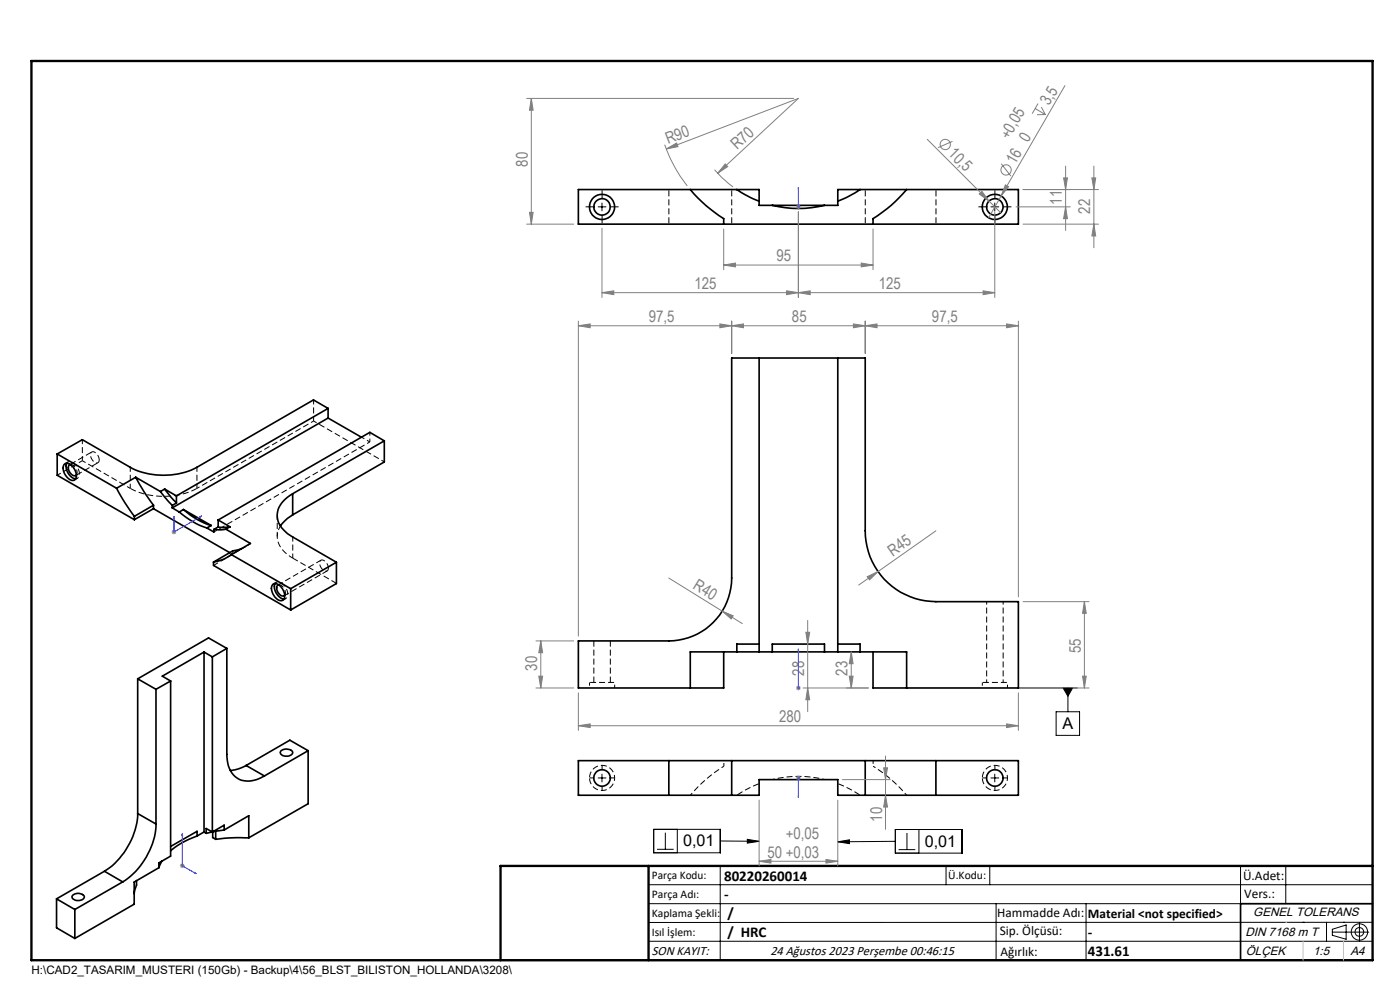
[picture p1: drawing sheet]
<svg xmlns="http://www.w3.org/2000/svg" width="297mm" height="210mm" viewBox="0 0 297 210" stroke-linecap="round" stroke-linejoin="round" font-family="sans-serif">
<path d="M125.1 144.8h5.3M208.4 144.8h5.3M125.1 165a2.67 2.67 0 0 0 3.8 2.4 2.67 2.67 0 0 0 .4-4.5 2.67 2.67 0 0 0-4.2 1.7v.4M161.1 166.2l-2.5 1.1-2.3 1.4M182.5 168.7l-2.3-1.4-2.5-1.1M208.4 165a2.67 2.67 0 0 0 3.9 2.4 2.67 2.67 0 0 0 .4-4.5 2.67 2.67 0 0 0-4.3 1.7v.4" fill="none" stroke="#000" stroke-width=".21" stroke-dasharray="1.3 .6" stroke-dashoffset="-.1" stroke-linecap="butt"/>
<g fill="none" stroke="#000" stroke-width=".21" stroke-dasharray="1.3 .6" stroke-dashoffset=".6" stroke-linecap="butt">
<path d="M14.2 98.2a1.04 1.04 0 0 1 1.7 .3 2.35 2.35 0 0 1 .6 2.9l-.4 .1M66.5 89.3l-24.7 14.3M76.7 92.7l1.8 1M78.5 93.7v-2M45.4 112.8l33.1-19.1M58.4 123.8a1.04 1.04 0 0 1 1.7 .2 2.35 2.35 0 0 1 .6 2.9l-.4 .2M209.3 127.6v17.2M125.1 144.8v1.1M130.4 145.9v-1.1M208.4 144.8v1.1M212.8 144.8v-17.2M213.7 145.9v-1.1"/>
<path d="M153.6 162.5v-1.2M185.2 161.3v1.2"/>
</g>
<path d="M41.8 103.6a15.6 15.6 0 0 1-14.2 0M62.1 118.4l9.3 5.4M126 135.9v8.9M129.5 144.8v-8.9" fill="none" stroke="#000" stroke-width=".21" stroke-dasharray="1.3 .6" stroke-linecap="butt"/>
<g fill="none" stroke="#000" stroke-width=".35">
<path d="M122.7 40.2h38.3v3.4h16.7v-3.4h38.3v7.3h-93.3zM146.4 40.2a29.5 29.5 0 0 0 7.1 6.2v1.1M156.3 40.2l2.9 1.7 1.8 .8M163.8 43.6a23.2 23.2 0 0 0 11.1 0M182.5 40.2l-2.9 1.7-1.9 .8M192.3 40.2a28.8 28.8 0 0 1-7.1 6.2v1.1M161 75.9v62.4M177.7 75.9v62.4M12.1 96.3v4.5l16.4 9.4M12.1 96.3l12.6 7.3M13.6 98.6a1.1 1.1 0 0 1 1.7 .2 2.33 2.33 0 0 1 .6 3 1.73 1.73 0 0 1-2.2-1.3l-.3-.9zM14.1 98.3a2.66 2.66 0 0 0 2 3.3"/>
<path d="M14.9 98.6a1.14 1.14 0 0 0 .1 1.8l.6 .5h.3l.3-.2M69.6 86.6l-3.1-1.8-24.7 14.3a15.6 15.6 0 0 1-14.2 0l-10.1-5.8-5.4 3M69.6 88.7l-33.1 19M69.6 88.7l7.1 4M69.6 86.6l-32.2 18.6M69.6 86.6v2.1M81.5 93.5l-3-1.8-32.2 18.6M81.5 93.5l-19.4 11.2M81.5 93.5v4.5l-19.4 11.2M24.7 103.6l1.8 3 2 2.9M28.5 109.5v.7M28.8 101.2a38.4 38.4 0 0 0 3.8 6"/>
<path d="M28.8 101.2l5.2 3.1M28.8 101.2l-4.1 2.4M32.6 107.2v.7M32.6 107.9l16.1 9.3M32.6 107.2l-4.1 2.3M32.6 107.9l-4.1 2.3M34 104.3l2.5 2.9M34.9 103.7l2.5 3M34.9 103.7l2.5 1.5M34.9 103.7l-.9 .6M36.5 107.2v.5M36.5 107.7l1.5 .9"/>
<path d="M37.4 106.7l-.9 .5M37.4 105.2v1.5M38 108.6a17.1 17.1 0 0 0 5.9 3.4M38.9 108.1a15.5 15.5 0 0 0 5.9 3.4M38.9 108.1l-.9 .5M38.9 108.1l5.9 3.4M43.9 112l1.5 .8v-.5M44.8 111.5l-.9 .5M45.3 119.2v.7l16.4 9.5M46.3 110.3l2.5 1.5M46.3 111.8l-.9 .5M46.3 110.3v1.5"/>
<path d="M47.9 112.2l-.9 .2-1.6-.1M47.9 112.2l5.2 3.1-4 2.3M48.8 111.8l-1.2 .1-1.3-.1M48.8 111.8l-.9 .4M49.1 117.6a8.2 8.2 0 0 1-3.8 1.6M49.1 117.6l12.6 7.3M51.2 116.4l-1.8 .5-4.1 2.3M62.1 104.7a5.2 5.2 0 0 0-3.1 5.9 6.8 6.8 0 0 0 3.1 3.3l9.3 5.4M62.1 109.2l-1.1 .8-1.5 1.6M62.1 104.7v4.5M71.4 119.3l-9.7 5.6M71.4 119.3v4.5l-9.7 5.6"/>
<path d="M43.3 138.3l1.7 1M43.3 138.3l-8.9 5.1 1.8 1.1M43.3 138.3v38.2M45 139.3v37.2M48.1 137.5v22.5a5.4 5.4 0 0 0 3 5.5 6 6 0 0 0 5-.9M48.1 137.5l-3.9-2.2-15 8.7M48.1 137.5l-3.1 1.8M57.9 123.9a1.72 1.72 0 0 1 2.2 1.3 1.65 1.65 0 0 1-.2 2.2 2.5 2.5 0 0 1-2.3-2.6zM58.3 123.8a2.63 2.63 0 0 0 2 3.3M59.1 124.1a1.14 1.14 0 0 0 .1 1.8l.6 .5h.3l.3-.1M61.7 124.9v4.5M153.5 138.3v7.6h-7.1"/>
<path d="M156.3 138.3h4.7M156.3 138.3h-9.9v7.6M161 136.6h-4.7v1.7M161 138.3h2.8M163.8 138.3h11.1M163.8 138.3v-1.7h11.1v1.7M174.9 138.3h2.8M177.7 138.3h4.8M177.7 136.6h4.8v1.7M182.5 138.3h9.8v7.6M185.2 138.3v7.6h7.1M29.2 144l3.9 2.2"/>
<path d="M29.2 144v28.6M33.1 146.2v28.6M36.2 144.5v37.1l-2.5 1.4v1.1M36.2 144.5l-3.1 1.7M59.7 159.2a1.82 1.82 0 0 1 2.4 .4 1.5 1.5 0 0 1-2.5 .4l-.2-.3zM65.4 159.2l-9.3 5.4M65.4 159.2v11.3l-12.6 7.2M65.4 159.2l-3.9-2.2-9.3 5.4M146.4 145.9h-23.7v-9.9h19.2a13.4 13.4 0 0 0 13.3-13.4v-46.7h28.4v36.7a15 15 0 0 0 14.9 15h17.5v18.3h-23.7M29.2 172.6a15.8 15.8 0 0 1-7 12.2M29.2 172.6l3.9 2.2M33.1 174.8a15.5 15.5 0 0 1-7.1 12.3"/>
<path d="M41.8 177.3a17.3 17.3 0 0 0-5.6 3.2M41.8 177.3v-1l-5.6 3.3M43.3 176.5l-1.5 .8M43.3 176.5l.4 .3M45 176.5l-1.3 .3M45 176.5l-1.3-.8v1.1M45.8 176.3v1.7M47.6 176.1l-2.5 .4v1.2l.7 .3M47.6 176.1l5.2-3.1v4.7M47.6 176.1v-1.1l-2.6 1.5M52.2 162.4l-1.8 .8-1.5 .2M52.2 162.4l3.9 2.2"/>
<path d="M52.8 177.7a38.8 38.8 0 0 0-7 .3M141.9 168.7h13.3M141.9 161.4h13.3M141.9 161.4h-19.2v7.3h19.2M141.9 161.4v7.3M155.2 168.7h5.8v-3.3h16.7v3.3h5.9M155.2 161.4v7.3M155.2 161.4h28.4M183.6 168.7h14.9M183.6 161.4h14.9M183.6 161.4v7.3M198.5 161.4h17.5v7.3h-17.5"/>
<path d="M198.5 161.4v7.3M12 190.7l3.9 2.2M12 190.7v6.1l3.9 2.3M15.4 190a1.66 1.66 0 0 1 2.5 .2 1.5 1.5 0 0 1-2.5 .4l-.1-.3zM15.9 192.9v6.2M22.2 184.8l3.8 2.3M22.2 184.8l-10.2 5.9M26 187.1l-10.1 5.8M29 186.8v.9l-.5 1.9M33.7 184.1l-5.2 3v4.7l-12.6 7.3M34.3 182.7l-.6 1.4M291.2 191.7h-28v12"/>
<path d="M106.2 203.7h185"/>
<circle cx="127.7" cy="43.9" r="1.75"/>
<circle cx="127.7" cy="43.9" r="2.66"/>
<circle cx="211" cy="43.9" r="1.75"/>
<circle cx="211" cy="43.9" r="2.66"/>
<circle cx="127.7" cy="165" r="1.75"/>
<circle cx="211.1" cy="165" r="1.75"/>
</g>
<path d="M141.9 47.5v-7.3M155.2 40.2v7.3M183.6 47.5v-7.3M198.6 40.2v7.3M19.5 95.9l-4.7 2.7M16.1 100.9l4.7-2.8" fill="none" stroke="#000" stroke-width=".21" stroke-dasharray="1.3 .6" stroke-dashoffset="-.2" stroke-linecap="butt"/>
<path d="M174.9 165.3a23.3 23.3 0 0 0-11 0" fill="none" stroke="#000" stroke-width=".21" stroke-dasharray="1.3 .6" stroke-dashoffset=".8" stroke-linecap="butt"/>
<path d="M153.6 162.5a30 30 0 0 0-7.1 6.2M192.3 168.7a30 30 0 0 0-7.1-6.2" fill="none" stroke="#000" stroke-width=".21" stroke-dasharray="1.3 .6" stroke-dashoffset=".7" stroke-linecap="butt"/>
<path d="M16.2 100.7a1.69 1.69 0 0 0-1.2-2.2M68.1 118.8l-9.1 5.3M60.3 126.4l9.1-5.3M60.4 126.2a1.69 1.69 0 0 0-1.3-2.2" fill="none" stroke="#000" stroke-width=".21" stroke-dasharray="1.3 .6" stroke-dashoffset=".1" stroke-linecap="butt"/>
<path d="M21.1 97.5a1.58 1.58 0 0 0-1.7-1.6 1.56 1.56 0 0 0 1.3 2.3l.3-.3 .1-.4M48.2 118.2l4-2.3M49.4 117.6l-4.1 2.3M69.7 120.5a1.58 1.58 0 0 0-1.6-1.7 1.56 1.56 0 0 0 1.2 2.3l.3-.2 .1-.4" fill="none" stroke="#000" stroke-width=".21" stroke-dasharray="1.3 .6" stroke-dashoffset=".2" stroke-linecap="butt"/>
<path d="M66.5 89.3l15.1 8.7M27.6 103.6l-10.1-5.9M53.1 115.3l-1.9 1.1" fill="none" stroke="#000" stroke-width=".21" stroke-dasharray="1.3 .6" stroke-dashoffset=".5" stroke-linecap="butt"/>
<path d="M14.4 98l-.6 .3M17.5 97.7l-5.3 3.1M15.8 101.8l.6-.4M49.4 117.6v-.7M49.4 117.6l-.6-.4M58.6 123.5l-.6 .4M60 127.3l.6-.3" fill="none" stroke="#000" stroke-width=".21" stroke-dasharray="1.3 .6" stroke-dashoffset=".4" stroke-linecap="butt"/>
<path d="M17.5 97.7v-4.5M41.8 99.1v4.5M66.5 84.8v4.5M27.6 103.6v-4.5M58.8 109.3v4.5M62.1 113.9v4.5M62.1 118.4a5.1 5.1 0 0 1-3.1-5.8l.5-1" fill="none" stroke="#000" stroke-width=".21" stroke-dasharray="1.3 .6" stroke-dashoffset=".3" stroke-linecap="butt"/>
<g fill="none" stroke="#808080" stroke-width=".21">
<path d="M225.9 18.2l-13.5 23.4M111.7 20.9h56.7M112.7 20.9l.4 2.5h-.8zM112.7 20.9v26.6M141 30.7a30.5 30.5 0 0 0 4.8 8.7M141.4 31.6l2.1-1.3 .3 .8zM141.4 31.6l28-10.7-17.1 15.9M151.6 36l1.9 2 2 1.6M153.8 34.8l.6 .5-2.1 1.5zM196.7 29.6l15.6 15.5M202.1 30l-3.1 1.3M212.4 34.7l2.1 2.7"/>
<path d="M213.3 39.2l.7 .4-1.6 2zM219.6 23l2.2 1.3M220.2 22l-1.2 2.1M220.9 22.7l.9 1.6M221.8 24.3h-1.8M225.6 37.7h.8l-.3 2.5zM226.1 35.2v13.7M231.6 37.7h.8l-.3 2.5zM232.1 35.2v17.4M111.7 47.5h10M112.3 45h.8l-.4 2.5zM127.7 48.4v14.7"/>
<path d="M153.5 56.2l2.5-.4v.8zM153.5 48.6v8.6M153.5 56.2h31.7M168.9 43.9h1M169 43.5l.7 .7M169.4 43.4v1M169.4 44.9v18.2M169.7 43.5l-.7 .7M182.7 55.8l2.5 .4-2.5 .4zM185.2 48.6v8.6M207.8 41.2l.5-.6 1.5 2zM211 44.9v18.2"/>
<path d="M212.4 41.6l-2.7 4.6M215.5 43.9h11.5M217 47.5h16M226.1 43.9l.3 2.5h-.8zM232.1 47.5l.3 2.6h-.8zM233 40.2h-16M122.7 69.1l2.5-.4v.8zM122.7 69.1h93.3M122.7 68.1v66.8M127.7 62.1l2.5-.4v.8zM152.7 68.7l2.5 .4-2.5 .4zM155.2 69.1l2.5-.4v.8z"/>
<path d="M155.2 68.1v6.9M166.9 61.7l2.5 .4-2.5 .4zM169.4 62.1l2.5-.4v.8zM181 68.7l2.6 .4-2.6 .4zM183.6 69.1l2.5-.4v.8zM183.6 68.1v6.9M208.6 61.7l2.4 .4-2.4 .4zM211 62.1h-83.3M213.5 68.7l2.5 .4-2.5 .4zM216 68.1v58.5M36.4 112.8h1M36.5 112.5l.8 .7"/>
<path d="M36.9 112.4v.9M37.3 112.5l-.8 .7M198.5 112.6l-12.2 8.6M113.7 136h8M114.7 136l.4 2.5h-.8zM114.7 136v9.9M141.9 122.6l11.3 7M153.2 129.6l2.3 1-.4 .7zM153.2 129.6l4.3 2.7M171 134.1h.8l-.5 2.5zM171.3 131.6v19.3M180.6 138.3l.4 2.5h-.8z"/>
<path d="M180.6 138.3v7.6M184 122.3l2.3-1.1-1.8 1.8zM186.3 121.2l-4.1 2.9M217 127.6h14M230 127.6l.4 2.5h-.7zM230 127.6v18.3M113.7 145.9h8M114.3 143.4h.8l-.4 2.5zM122.7 153.9l2.5-.3v.7zM122.7 147v7.9M122.7 153.9h93.3M168.9 145.9h1"/>
<path d="M169 145.6l.7 .7M169.4 145.4v1M169.7 145.6l-.7 .7M170.4 145.9h13.8M171.3 145.9l.5 2.5h-.8zM180.2 143.4h.8l-.4 2.5zM213.5 153.6l2.5 .3-2.5 .4zM216 147v7.9M217 145.9h14M229.7 143.4h.7l-.4 2.5zM161 169.7v14M168.9 165h1"/>
<path d="M169 164.7l.7 .7M169.4 164.5v1M169.7 164.7l-.7 .7M177.7 169.7v14M178.7 165.4h10.2M187.5 162.9h.8l-.4 2.5zM187.9 168.7l.4 2.5h-.8zM187.9 160.4v15.5M38.2 183.6h1M38.3 183.3l.7 .7M38.7 183.2v.9M39 183.3l-.7 .7"/>
<path d="M161 182.7l2.5-.4v.8zM161 182.7h16.7M175.2 182.3l2.5 .4-2.5 .4z"/>
<circle cx="200.5" cy="30.7" r="1.08"/>
<circle cx="213.4" cy="36" r="1.09"/>
</g>
<g fill="none" stroke="#000" stroke-width=".21">
<path d="M126.9 43.9h1.7M127.7 43.1v1.6M210.2 43.9h1.7M211 43.1v1.6M216 145.9h12.5M224 151h5v5h-5zM225.5 145.9h2l-.9 1.8zM226.6 145.9v5.1M126.9 165h1.7M127.7 164.2v1.7M138.7 175.9h14.1v5h-14.1zM141.1 176.6v3.6"/>
<path d="M143.7 175.9v5M152.8 178.4l8.2 .1M158.5 178l2.5 .5-2.5 .3zM177.7 178.6l2.5-.5v.9zM189.9 176h14.2v5h-14.2zM189.9 178.5l-12.2 .1M192.4 176.7v3.5M194.9 176v5M210.2 165h1.7M211 164.2v1.7M137.6 187.7h153.6M137.6 191.7h153.6"/>
<path d="M137.6 199.7h153.6M139.4 180.2h3.5M152.8 183.7v20M190.6 180.2h3.6M200.7 183.7v4M210 183.7v4M211.3 191.7v12M230.4 191.7v12M263.2 183.7v20M272.8 183.7v8M276.4 195.6h.1M281.4 195.6v4.1"/>
<path d="M282.6 197.7h7.8M282.6 197.1l3-.9v3l-3-.8zM285 195.6h.1M288.4 195.8v3.8M291.2 195.6l-153.6 .1"/>
<circle cx="288.4" cy="197.7" r="1.74"/>
<circle cx="288.4" cy="197.7" r=".93"/>
</g>
<g fill="none" stroke="#00f" stroke-width=".21">
<path d="M169.4 39.7v.4v-.4M169.4 39.7v4.2M169.4 43.8v.2zM169.4 43.9h.1M36.9 109.5l.1 .2-.2 .1zM36.9 109.5v3.3l5.9-3.3M42.5 109.5h.3l-.3 .2zM169.4 137.6v.4v-.4M169.4 137.6v8.3M169.4 145.8v.2zM169.4 145.9h.1M38.7 176.8v.4h-.1z"/>
<path d="M38.7 176.8v6.8l2.9 1.7M169.4 169.2v-.4v.4M169.4 164.9v.2zM169.4 165h.1M169.4 165v4.2M41.3 185.1l.3 .2-.3-.1z"/>
</g>
<g fill="none" stroke="#000" stroke-width=".21" stroke-dasharray="15.2 1.3 1.3 1.3" stroke-linecap="butt">
<path d="M126.1 43.9h-1.9M127.7 42.2v-1.8M127.7 45.5v1.9M129.4 43.9h1.8M209.4 43.9h-1.8M211.1 42.2v-1.8M211.1 45.5v1.9M212.7 43.9h1.9M126.1 165h-1M127.7 163.3v-.9M127.7 166.7v.9M129.4 165h.9"/>
<path d="M209.4 165h-.9M211.1 163.3v-.9M211.1 166.7v.9M212.7 165h.9"/>
</g>
<path d="M6.7 12.9h284.5v190.8h-284.5zM137.6 183.7v20M291.2 183.7h-185v20" fill="none" stroke="#000" stroke-width=".5"/>
<path d="M272.8 195.6h.1M276.4 199.7v4M285 199.7v4" fill="none" stroke="#c0c0c0" stroke-width=".21"/>
<path d="M225.5 145.9l1.1 1.8 .9-1.8zM177.7 178.6l2.5-.5v.9zM158.5 178l2.5 .5-2.5 .3z" fill="#000"/>
<g fill="#00f">
<path d="M169.4 145.8v.2zM169.4 137.6v.4z"/>
<path d="M169.4 168.8v.4zM169.4 164.9v.2z"/>
<path d="M169.4 39.7v.4zM169.4 43.8v.2zM41.3 185.1l.3 .2-.3-.1zM38.7 176.8v.4h-.1zM36.9 109.5l-.1 .3 .2-.1zM42.5 109.5v.2l.3-.2z"/>
</g>
<g fill="#808080">
<path d="M207.8 41.2l.5-.6 1.5 2z"/>
<path d="M141.4 31.6l2.1-1.3 .3 .8z"/>
<path d="M184 122.3l2.3-1.1-1.8 1.8z"/>
<path d="M153.8 34.8l.6 .5-2.1 1.5z"/>
<path d="M213.3 39.2l.7 .4-1.6 2z"/>
<path d="M153.2 129.6l2.3 1-.4 .7z"/>
<path d="M182.7 55.8l2.5 .4-2.5 .4zM153.5 56.2l2.5-.4v.8z"/>
<path d="M155.2 69.1l2.5-.4v.8zM181 68.7l2.6 .4-2.6 .4zM122.7 69.1l2.5-.4v.8zM152.7 68.7l2.5 .4-2.5 .4zM183.6 69.1l2.5-.4v.8zM213.5 68.7l2.5 .4-2.5 .4zM122.7 153.9l2.5-.3v.7zM213.5 153.6l2.5 .3-2.5 .4zM127.7 62.1l2.5-.4v.8zM166.9 61.7l2.5 .4-2.5 .4zM161 182.7l2.5-.4v.8zM175.2 182.3l2.5 .4-2.5 .4z"/>
<path d="M169.4 62.1l2.5-.4v.8zM208.6 61.7l2.4 .4-2.4 .4z"/>
<path d="M180.2 143.4h.8l-.4 2.5zM180.6 138.3l.4 2.5h-.8z"/>
<path d="M226.1 43.9l.3 2.5h-.8zM225.6 37.7h.8l-.3 2.5z"/>
<path d="M171 134.1h.8l-.5 2.5zM171.3 145.9l.5 2.5h-.8zM230 127.6l.4 2.5h-.7zM229.7 143.4h.7l-.4 2.5zM114.7 136l.4 2.5h-.8zM114.3 143.4h.8l-.4 2.5zM231.6 37.7h.8l-.3 2.5zM232.1 47.5l.3 2.6h-.8zM112.7 20.9l.4 2.5h-.8zM112.3 45h.8l-.4 2.5zM187.5 162.9h.8l-.4 2.5zM187.9 168.7l.4 2.5h-.8z"/>
</g>
<g font-size="3.4" fill="#808080">
<text x="222.6" y="22.5" transform="rotate(-60 222.6 22.5)">3,5</text>
<text x="214" y="29.8" transform="rotate(-60 214 29.8)">+0,05</text>
<text x="112" y="35.4" transform="rotate(-90 112 35.4)">80</text>
<text x="141.7" y="30.6" transform="rotate(-21 141.7 30.6)">R90</text>
<text x="156.4" y="31.9" transform="rotate(-43 156.4 31.9)">R70</text>
<text x="201" y="32.7" transform="rotate(45 201 32.7)">10,5</text>
<text x="215.4" y="35.1" transform="rotate(-60 215.4 35.1)">16</text>
<text x="218.1" y="30.3" transform="rotate(-60 218.1 30.3)">0</text>
<text x="225.3" y="43.4" transform="rotate(-90 225.3 43.4)">11</text>
<text x="231.3" y="45.3" transform="rotate(-90 231.3 45.3)">22</text>
<text x="164.7" y="55.4">95</text>
<text x="147.3" y="61.3">125</text>
<text x="186.4" y="61.3">125</text>
<text x="137.6" y="68.3">97,5</text>
<text x="168" y="68.3">85</text>
<text x="197.7" y="68.3">97,5</text>
<text x="189.4" y="118.1" transform="rotate(-35 189.4 118.1)">R45</text>
<text x="146.9" y="124.8" transform="rotate(32 146.9 124.8)">R40</text>
<text x="114" y="142.3" transform="rotate(-90 114 142.3)">30</text>
<text x="170.6" y="143.3" transform="rotate(-90 170.6 143.3)">28</text>
<text x="179.8" y="143.3" transform="rotate(-90 179.8 143.3)">23</text>
<text x="229.3" y="138.5" transform="rotate(-90 229.3 138.5)">55</text>
<text x="165.3" y="153.2">280</text>
<text x="166.7" y="178.1">+0,05</text>
<text x="187.1" y="174.3" transform="rotate(-90 187.1 174.3)">10</text>
<text x="162.8" y="181.9">50 +0,03</text>
</g>
<g font-size="3.4">
<text x="225.4" y="154.6">A</text>
<text x="144.9" y="179.5">0,01</text>
<text x="196.2" y="179.6">0,01</text>
</g>
<g font-size="3.2">
<text x="153.6" y="190.8">-</text>
<text x="153.6" y="186.8">80220260014</text>
<text x="154.3" y="194.8">/</text>
<text x="154.3" y="198.8">/ HRC</text>
<text x="230.8" y="198.7">-</text>
<text x="230.8" y="202.8">431.61</text>
</g>
<g font-size="2.8">
<text x="263.7" y="186.7">Ü.Adet:</text>
<text x="263.9" y="190.5">Vers.:</text>
<text x="211.5" y="194.5">Hammadde Adı:</text>
<text x="230.8" y="194.7">Material &lt;not specified&gt;</text>
<text x="138.3" y="202.6">SON KAYIT:</text>
<text x="163.4" y="202.6">24 Ağustos 2023 Perşembe 00:46:15</text>
<text x="212.1" y="198.4">Sip. Ölçüsü:</text>
<text x="212.2" y="202.7">Ağırlık:</text>
</g>
<g font-size="2.6">
<text x="265.9" y="194.4">GENEL TOLERANS</text>
<text x="264.2" y="198.5">DIN 7168 m T</text>
<text x="264.3" y="202.6">ÖLÇEK</text>
<text x="278.5" y="202.6">1:5</text>
<text x="286.5" y="202.6">A4</text>
</g>
<g font-size="2.5">
<text x="138.3" y="186.4">Parça Kodu:</text>
<text x="138.3" y="190.5">Parça Adı:</text>
<text x="201.2" y="186.5">Ü.Kodu:</text>
<text x="138.3" y="194.5">Kaplama Şekli:</text>
<text x="138.3" y="198.6">Isıl İşlem:</text>
<text x="6.7" y="206.7">H:\CAD2_TASARIM_MUSTERI (150Gb) - Backup\4\56_BLST_BILISTON_HOLLANDA\3208\</text>
</g>
</svg>
